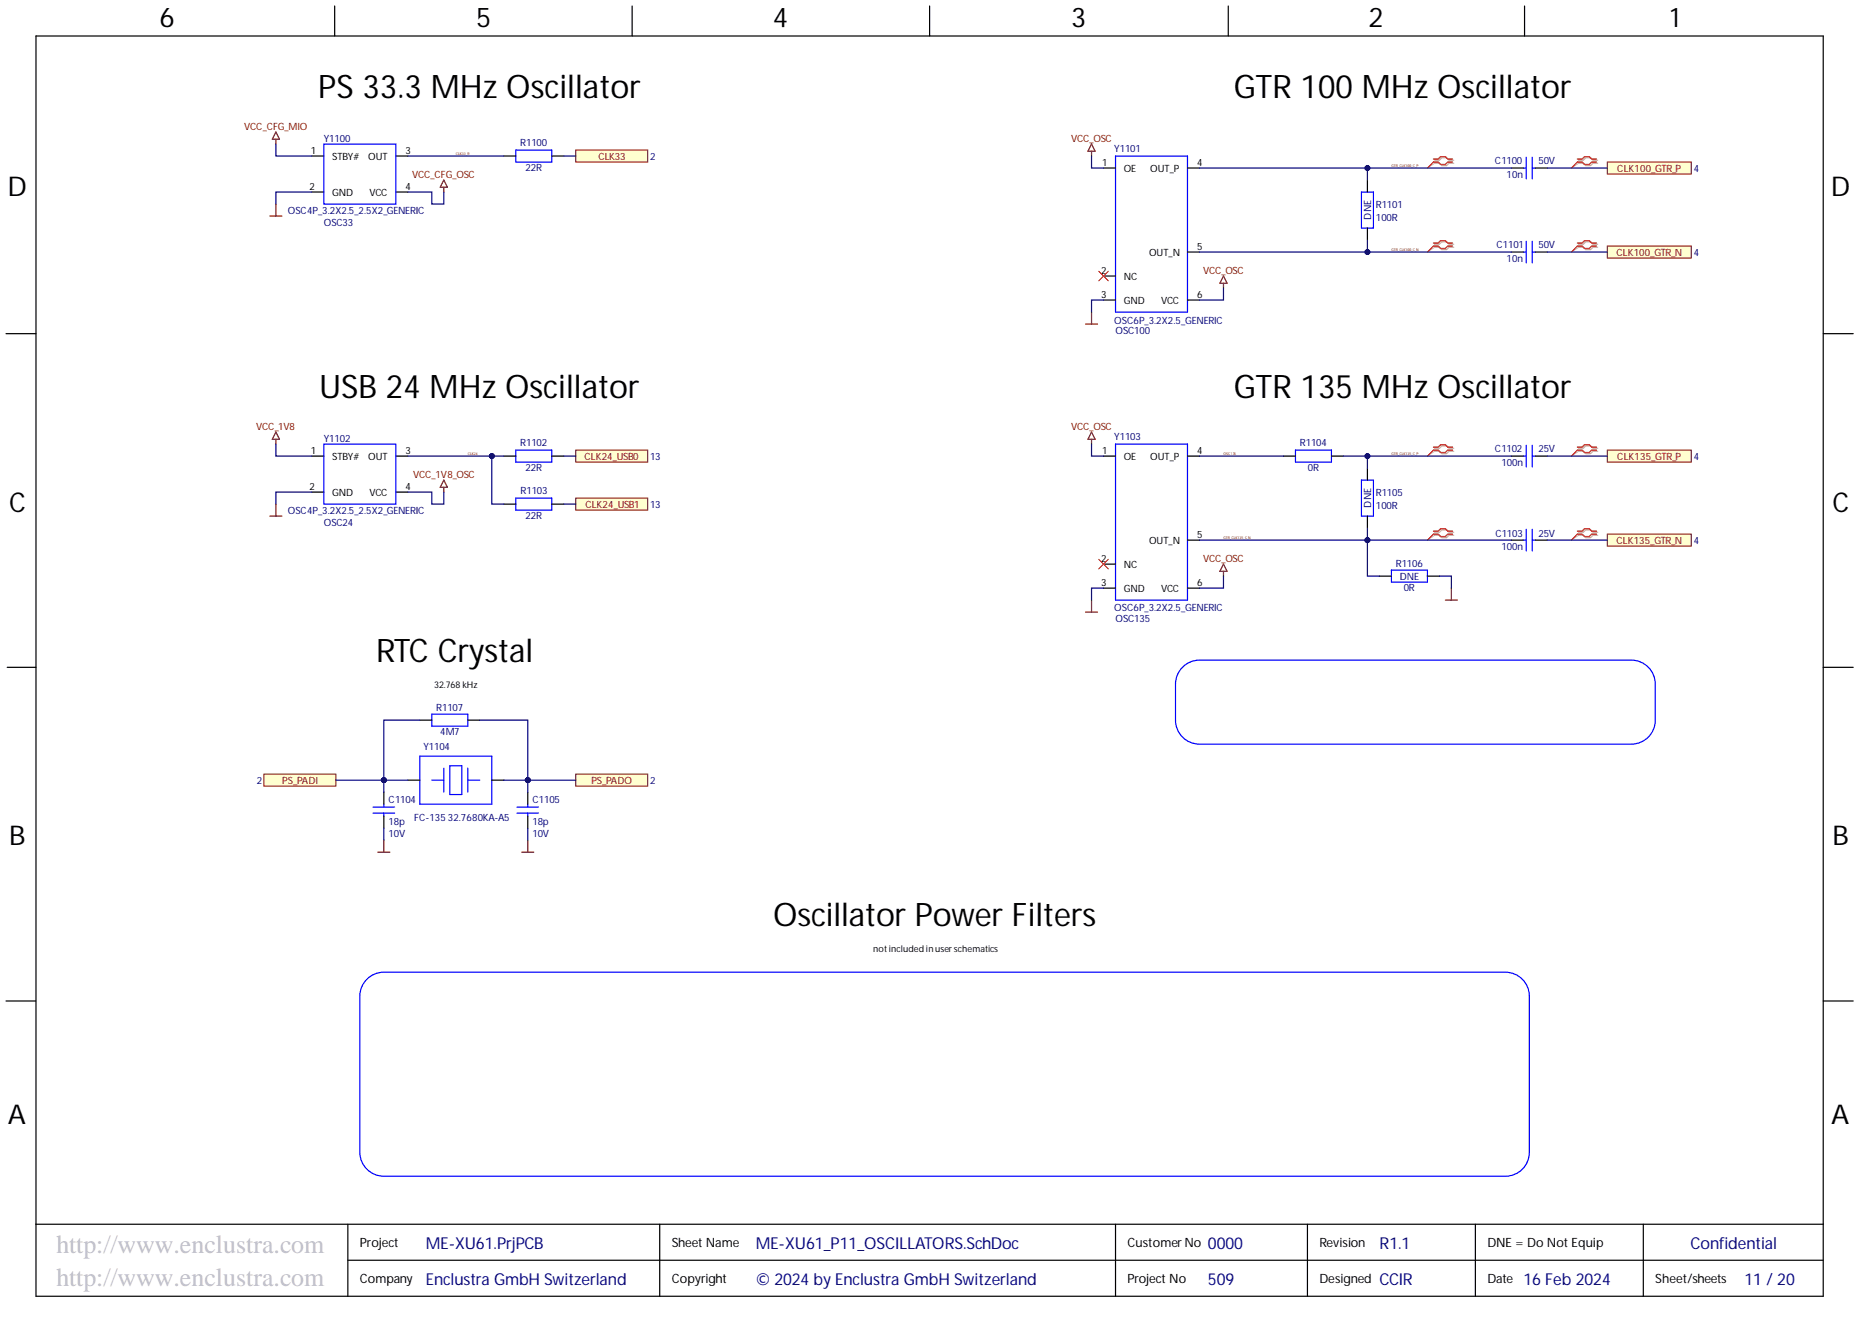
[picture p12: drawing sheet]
<svg xmlns="http://www.w3.org/2000/svg" width="393mm" height="282mm" viewBox="0 0 393 282" stroke-linecap="round" stroke-linejoin="round" font-family="sans-serif">
<g fill="none" stroke="#000" stroke-width=".25">
<path d="M7.6 7.6h378v266.5h-378zM70.8 1.3v6.3M133.7 1.3v6.3M196.6 1.3v6.3M259.8 1.3v6.3M322.4 1.3v6.3M106.5 33h2.6M116.7 33h2.5M319.6 35.5h2.6M324.7 35.5h2.5M319.6 53.3h2.6M324.7 53.3h2.5"/>
<path d="M1.3 70.6h6.3M385.6 70.6h6.3M106.5 96.4h2.6M116.7 96.4h2.5M289.2 99v2.5M319.6 96.4h2.6M324.7 96.4h2.5M106.5 106.6h2.6M116.7 106.6h2.5M289.2 109.1v2.6M319.6 114.2h2.6M324.7 114.2h2.5"/>
<path d="M1.5 141.1h6.1M385.6 141.1h6.3M1.3 211.7h6.3M385.6 211.7h6.3M7.6 258.9h378M73.6 258.9v15.2M139.5 258.9v15.2M235.9 258.9v15.2M276.5 258.9v15.2M312 258.9v15.2M347.5 258.9v15.2M73.6 266.5h312"/>
</g>
<path d="M58.3 27.9l.8 1.5h-1.5zM58.3 29.4v1.1M93.9 38.1l.7 1.5h-1.5zM93.9 39.6v1M57.1 45.7h2.5M58.3 43.1v2.6M230.8 91.4l.8 1.5h-1.5zM230.8 92.9v1M258.7 119.3l.8 1.5h-1.5zM229.6 129.4h2.5M230.8 126.9v2.5M258.7 120.8v1" fill="none" stroke="#800000" stroke-width=".25"/>
<g fill="none" stroke="#00f" stroke-width=".25">
<path d="M109.1 31.7h7.6v2.6h-7.6zM322.2 35.5h.6M322.8 33.2v4.6M324 35.5h.7M324 33.2v4.6M322.2 53.3h.6M322.8 51v4.6M324 51v4.6M324 53.3h.7M109.1 95.2h7.6v2.5h-7.6zM322.2 96.4h.6M322.8 94.2v4.5"/>
<path d="M324 94.2v4.5M324 96.4h.7M109.1 105.3h7.6v2.6h-7.6zM287.9 101.5h2.5v7.6h-2.5zM322.2 114.2h.6M322.8 111.9v4.6M324 111.9v4.6M324 114.2h.7"/>
</g>
<path d="M121.8 31.7h15.2v2.6h-15.2z" fill-rule="evenodd" fill="#ffffd0"/>
<path d="M121.8 31.7h15.2v2.6h-15.2z" fill="none" stroke="#800000" stroke-width=".21"/>
<path d="M58.3 92.9v1M58.3 91.4l.8 1.5h-1.5zM57.1 109.1h2.5M58.3 106.6v2.5M93.9 101.5l.7 1.5h-1.5zM93.9 103v1.1" fill="none" stroke="#800000" stroke-width=".25"/>
<path d="M121.8 105.3h15.2v2.6h-15.2z" fill-rule="evenodd" fill="#ffffd0"/>
<path d="M121.8 105.3h15.2v2.6h-15.2z" fill="none" stroke="#800000" stroke-width=".21"/>
<path d="M121.8 95.2h15.2v2.5h-15.2z" fill-rule="evenodd" fill="#ffffd0"/>
<path d="M121.8 95.2h15.2v2.5h-15.2z" fill="none" stroke="#800000" stroke-width=".21"/>
<g fill="none" stroke="#00f" stroke-width=".25">
<path d="M68.5 30.5h15.2v12.6h-15.2zM235.9 93.9h15.2v33h-15.2zM88.8 159.9h15.2v10.1h-15.2zM91.3 151h7.6v2.5h-7.6zM78.9 170.7h4.6M78.9 171.9h4.6M81.2 170v.7M81.2 171.9v.7M91.3 165h2.6M93.9 162.4v5.1M95.1 161.9h2.6v6.1h-2.6zM98.9 162.4v5.1"/>
<path d="M98.9 165h2.6M109.3 170.7h4.6M109.3 171.9h4.6M111.6 170v.7M111.6 171.9v.7"/>
</g>
<g fill="none" stroke="#000" stroke-width=".25">
<path d="M66 33h2.5M83.7 33h2.5M66 40.6h2.5M83.7 40.6h2.5M233.4 96.4h2.5M251.1 96.4h2.6M233.4 119.3h2.5M251.1 114.2h2.6M233.4 124.4h2.5M251.1 124.4h2.6M88.8 152.3h2.5M98.9 152.3h2.6"/>
<path d="M81.2 167.5v2.5M81.2 172.6v2.5M86.2 165h2.6M104 165h2.5M111.6 167.5v2.5M111.6 172.6v2.5"/>
</g>
<path d="M55.8 163.7h15.2v2.5h-15.2z" fill-rule="evenodd" fill="#ffffd0"/>
<path d="M55.8 163.7h15.2v2.5h-15.2z" fill="none" stroke="#800000" stroke-width=".21"/>
<path d="M81.2 177.7v2.5M111.6 177.7v2.5M79.9 180.2h2.5M110.3 180.2h2.6" fill="none" stroke="#800000" stroke-width=".25"/>
<path d="M303.4 94.8h1l.5-.5h1l.5 .5h1M303.4 95.4h1l.5 .5h1l.5-.5h1M303.4 112.6h1l.5-.5h1l.5 .5h1M303.4 113.2h1l.5 .5h1l.5-.5h1" fill="none" stroke="#d0a3a3" stroke-width=".25"/>
<path d="M303.4 95.4l-1.5 1M303.4 113.2l-1.5 1" fill="none" stroke="#d0a3a3" stroke-width=".21"/>
<path d="M303.1 94.5h1l.6-.5h1l.5 .5h1M303.1 95.2h1l.6 .5h1l.5-.5h1M303.1 112.3h1l.6-.5h1l.5 .5h1M303.1 112.9h1l.6 .5h1l.5-.5h1" fill="none" stroke="#f00" stroke-width=".25"/>
<path d="M303.1 95.2l-1.2 1.2M303.1 112.9l-1.2 1.3" fill="none" stroke="#f00" stroke-width=".21"/>
<path d="M339.9 34.3h17.8v2.5h-17.8z" fill-rule="evenodd" fill="#ffffd0"/>
<path d="M339.9 34.3h17.8v2.5h-17.8z" fill="none" stroke="#800000" stroke-width=".21"/>
<path d="M339.9 52h17.8v2.6h-17.8z" fill-rule="evenodd" fill="#ffffd0"/>
<path d="M339.9 52h17.8v2.6h-17.8z" fill="none" stroke="#800000" stroke-width=".21"/>
<path d="M339.9 95.2h17.8v2.5h-17.8z" fill-rule="evenodd" fill="#ffffd0"/>
<path d="M339.9 95.2h17.8v2.5h-17.8z" fill="none" stroke="#800000" stroke-width=".21"/>
<path d="M339.9 112.9h17.8v2.6h-17.8z" fill-rule="evenodd" fill="#ffffd0"/>
<path d="M339.9 112.9h17.8v2.6h-17.8z" fill="none" stroke="#800000" stroke-width=".21"/>
<path d="M230.8 30.5l.8 1.5h-1.5zM230.8 32v1M258.7 58.4l.8 1.5h-1.5zM258.7 59.9v1M229.6 68.5h2.5M230.8 66v2.5M305.7 126.9h2.5M306.9 124.4v2.5" fill="none" stroke="#800000" stroke-width=".25"/>
<path d="M235.9 33h15.2v33h-15.2zM287.9 40.6h2.5v7.6h-2.5zM68.5 93.9h15.2v12.7h-15.2zM274 95.2h7.6v2.5h-7.6zM294.3 120.6h7.6v2.5h-7.6zM250.4 140.8a5 5 0 0 1 3.3-1.2h91.3a5.1 5.1 0 0 1 5.1 5.1v7.6a5.1 5.1 0 0 1-5.1 5.1h-91.3a5.1 5.1 0 0 1-5.1-5.1v-7.6a5.1 5.1 0 0 1 1.8-3.9zM77.9 206.8a5.1 5.1 0 0 1 3.3-1.2h237.1a5.1 5.1 0 0 1 5.1 5.1v32.9a5.1 5.1 0 0 1-5.1 5.1h-237.1a5.1 5.1 0 0 1-5.1-5.1v-32.9a5.1 5.1 0 0 1 1.8-3.9z" fill="none" stroke="#00f" stroke-width=".25"/>
<g fill="none" stroke="#000" stroke-width=".25">
<path d="M233.4 35.5h2.5M251.1 35.5h2.6M289.2 38.1v2.5M233.4 58.4h2.5M251.1 53.3h2.6M289.2 48.2v2.6M233.4 63.4h2.5M251.1 63.4h2.6M66 96.4h2.5M83.7 96.4h2.5M271.4 96.4h2.6M281.6 96.4h2.5"/>
<path d="M66 104.1h2.5M83.7 104.1h2.5M291.7 121.8h2.6M301.9 121.8h2.5"/>
</g>
<path d="M303.4 33.9h1l.5-.5h1l.5 .5h1M303.4 34.5h1l.5 .5h1l.5-.5h1M333.8 33.9h1l.5-.5h1.1l.5 .5h1M333.8 34.5h1l.5 .5h1.1l.5-.5h1M303.4 51.6h1l.5-.5h1l.5 .5h1M303.4 52.3h1l.5 .5h1l.5-.5h1M333.8 51.6h1l.5-.5h1.1l.5 .5h1M333.8 52.3h1l.5 .5h1.1l.5-.5h1M333.8 94.8h1l.5-.5h1.1l.5 .5h1M333.8 95.4h1l.5 .5h1.1l.5-.5h1M333.8 112.6h1l.5-.5h1.1l.5 .5h1M333.8 113.2h1l.5 .5h1.1l.5-.5h1" fill="none" stroke="#d0a3a3" stroke-width=".25"/>
<path d="M303.4 34.5l-1.5 1M333.8 34.5l-1.5 1M303.4 52.3l-1.5 1M333.8 52.3l-1.5 1M333.8 95.4l-1.5 1M333.8 113.2l-1.5 1" fill="none" stroke="#d0a3a3" stroke-width=".21"/>
<path d="M303.1 33.6h1l.6-.5h1l.5 .5h1M303.1 34.3h1l.6 .5h1l.5-.5h1M333.6 33.6h1l.5-.5h1l.5 .5h1M333.6 34.3h1l.5 .5h1l.5-.5h1M303.1 51.4h1l.6-.5h1l.5 .5h1M303.1 52h1l.6 .5h1l.5-.5h1M333.6 51.4h1l.5-.5h1l.5 .5h1M333.6 52h1l.5 .5h1l.5-.5h1M333.6 94.5h1l.5-.5h1l.5 .5h1M333.6 95.2h1l.5 .5h1l.5-.5h1M333.6 112.3h1l.5-.5h1l.5 .5h1M333.6 112.9h1l.5 .5h1l.5-.5h1" fill="none" stroke="#f00" stroke-width=".25"/>
<path d="M303.1 34.3l-1.2 1.2M333.6 34.3l-1.3 1.2M232.4 57.4l2 2M234.4 57.4l-2 2M303.1 52l-1.2 1.3M333.6 52l-1.3 1.3M333.6 95.2l-1.3 1.2M232.4 118.3l2 2M234.4 118.3l-2 2M333.6 112.9l-1.3 1.3" fill="none" stroke="#f00" stroke-width=".21"/>
<path d="M121.8 163.7h15.2v2.5h-15.2z" fill-rule="evenodd" fill="#ffffd0"/>
<path d="M121.8 163.7h15.2v2.5h-15.2z" fill="none" stroke="#800000" stroke-width=".21"/>
<path d="M58.3 30.5v2.5h7.7M66 40.6h-7.7v2.5M58.3 93.9v2.5h7.7M66 104.1h-7.7v2.5M71 165h10.2" fill="none" stroke="#000080" stroke-width=".25"/>
<circle cx="81.2" cy="165" r=".51" fill="#000080"/>
<circle cx="81.2" cy="165" r=".51" fill="none" stroke="#000080" stroke-width=".21"/>
<path d="M81.2 165h5" fill="none" stroke="#000080" stroke-width=".25"/>
<circle cx="81.2" cy="165" r=".51" fill="#000080"/>
<circle cx="81.2" cy="165" r=".51" fill="none" stroke="#000080" stroke-width=".21"/>
<path d="M88.8 152.3h-7.6v12.7" fill="none" stroke="#000080" stroke-width=".25"/>
<circle cx="81.2" cy="165" r=".51" fill="#000080"/>
<circle cx="81.2" cy="165" r=".51" fill="none" stroke="#000080" stroke-width=".21"/>
<path d="M86.2 96.4h17.8" fill="none" stroke="#000080" stroke-width=".25"/>
<circle cx="104" cy="96.4" r=".51" fill="#000080"/>
<circle cx="104" cy="96.4" r=".51" fill="none" stroke="#000080" stroke-width=".21"/>
<path d="M86.2 33h20.3M101.5 152.3h10.1v12.7" fill="none" stroke="#000080" stroke-width=".25"/>
<circle cx="111.6" cy="165" r=".51" fill="#000080"/>
<circle cx="111.6" cy="165" r=".51" fill="none" stroke="#000080" stroke-width=".21"/>
<path d="M106.5 165h5.1" fill="none" stroke="#000080" stroke-width=".25"/>
<circle cx="111.6" cy="165" r=".51" fill="#000080"/>
<circle cx="111.6" cy="165" r=".51" fill="none" stroke="#000080" stroke-width=".21"/>
<path d="M111.6 165h10.2" fill="none" stroke="#000080" stroke-width=".25"/>
<circle cx="111.6" cy="165" r=".51" fill="#000080"/>
<circle cx="111.6" cy="165" r=".51" fill="none" stroke="#000080" stroke-width=".21"/>
<path d="M104 96.4v10.2h2.5" fill="none" stroke="#000080" stroke-width=".25"/>
<circle cx="104" cy="96.4" r=".51" fill="#000080"/>
<circle cx="104" cy="96.4" r=".51" fill="none" stroke="#000080" stroke-width=".21"/>
<path d="M104 96.4h2.5" fill="none" stroke="#000080" stroke-width=".25"/>
<circle cx="104" cy="96.4" r=".51" fill="#000080"/>
<circle cx="104" cy="96.4" r=".51" fill="none" stroke="#000080" stroke-width=".21"/>
<path d="M119.2 33h2.6M253.7 53.3h35.5M233.4 63.4h-2.6v2.6M258.7 60.9v2.5h-5M119.2 96.4h2.6M253.7 96.4h17.7M119.2 106.6h2.6M233.4 124.4h-2.6v2.5M258.7 121.8v2.6h-5" fill="none" stroke="#000080" stroke-width=".25"/>
<circle cx="289.2" cy="53.3" r=".51" fill="#000080"/>
<circle cx="289.2" cy="53.3" r=".51" fill="none" stroke="#000080" stroke-width=".21"/>
<path d="M253.7 35.5h35.5" fill="none" stroke="#000080" stroke-width=".25"/>
<circle cx="289.2" cy="35.5" r=".51" fill="#000080"/>
<circle cx="289.2" cy="35.5" r=".51" fill="none" stroke="#000080" stroke-width=".21"/>
<path d="M284.1 96.4h5.1" fill="none" stroke="#000080" stroke-width=".25"/>
<circle cx="289.2" cy="96.4" r=".51" fill="#000080"/>
<circle cx="289.2" cy="96.4" r=".51" fill="none" stroke="#000080" stroke-width=".21"/>
<path d="M289.2 114.2v7.6h2.5" fill="none" stroke="#000080" stroke-width=".25"/>
<circle cx="289.2" cy="114.2" r=".51" fill="#000080"/>
<circle cx="289.2" cy="114.2" r=".51" fill="none" stroke="#000080" stroke-width=".21"/>
<path d="M319.6 96.4h-30.4v2.6" fill="none" stroke="#000080" stroke-width=".25"/>
<circle cx="289.2" cy="96.4" r=".51" fill="#000080"/>
<circle cx="289.2" cy="96.4" r=".51" fill="none" stroke="#000080" stroke-width=".21"/>
<path d="M289.2 50.8v2.5h30.4" fill="none" stroke="#000080" stroke-width=".25"/>
<circle cx="289.2" cy="53.3" r=".51" fill="#000080"/>
<circle cx="289.2" cy="53.3" r=".51" fill="none" stroke="#000080" stroke-width=".21"/>
<path d="M319.6 35.5h-30.4v2.6" fill="none" stroke="#000080" stroke-width=".25"/>
<circle cx="289.2" cy="35.5" r=".51" fill="#000080"/>
<circle cx="289.2" cy="35.5" r=".51" fill="none" stroke="#000080" stroke-width=".21"/>
<path d="M327.2 35.5h12.7M327.2 53.3h12.7M327.2 96.4h12.7M327.2 114.2h12.7M304.4 121.8h2.5v2.6M81.2 165v2.5M81.2 175.1v2.6" fill="none" stroke="#000080" stroke-width=".25"/>
<circle cx="81.2" cy="165" r=".51" fill="#000080"/>
<circle cx="81.2" cy="165" r=".51" fill="none" stroke="#000080" stroke-width=".21"/>
<path d="M111.6 165v2.5M111.6 175.1v2.6" fill="none" stroke="#000080" stroke-width=".25"/>
<circle cx="111.6" cy="165" r=".51" fill="#000080"/>
<circle cx="111.6" cy="165" r=".51" fill="none" stroke="#000080" stroke-width=".21"/>
<path d="M289.2 111.7v2.5" fill="none" stroke="#000080" stroke-width=".25"/>
<circle cx="289.2" cy="114.2" r=".51" fill="#000080"/>
<circle cx="289.2" cy="114.2" r=".51" fill="none" stroke="#000080" stroke-width=".21"/>
<path d="M253.7 114.2h65.9" fill="none" stroke="#000080" stroke-width=".25"/>
<circle cx="289.2" cy="114.2" r=".51" fill="#000080"/>
<circle cx="289.2" cy="114.2" r=".51" fill="none" stroke="#000080" stroke-width=".21"/>
<path d="M230.8 33v2.5h2.6M86.2 40.6h5.1v2.5h2.6v-2.5M230.8 93.9v2.5h2.6M86.2 104.1h5.1v2.5h2.6v-2.5" fill="none" stroke="#000080" stroke-width=".25"/>
<g font-size="6.9">
<text x="67.3" y="20.6">PS 33.3 MHz Oscillator</text>
<text x="260.9" y="20.6">GTR 100 MHz Oscillator</text>
<text x="67.5" y="84.1">USB 24 MHz Oscillator</text>
<text x="260.9" y="84.1">GTR 135 MHz Oscillator</text>
<text x="79.6" y="139.9">RTC Crystal</text>
<text x="163.5" y="195.8">Oscillator Power Filters</text>
</g>
<g font-size="5.8">
<text x="33.7" y="5.7">6</text>
<text x="100.7" y="5.7">5</text>
<text x="163.4" y="5.7">4</text>
<text x="226.5" y="5.7">3</text>
<text x="289.4" y="5.7">2</text>
<text x="353.1" y="5.7">1</text>
<text x="1.6" y="41.5">D</text>
<text x="387.2" y="41.5">D</text>
<text x="1.9" y="108.2">C</text>
<text x="387.5" y="108.2">C</text>
<text x="1.9" y="178.8">B</text>
<text x="387.5" y="178.8">B</text>
<text x="1.7" y="237.6">A</text>
<text x="387.3" y="237.6">A</text>
</g>
<g font-size="5.5" fill="#c0c0c0">
<text x="11.9" y="265">http://www.enclustra.com</text>
<text x="11.9" y="271.9">http://www.enclustra.com</text>
</g>
<g font-size="3.5" fill="#000080">
<text x="90.1" y="264.1">ME-XU61.PrjPCB</text>
<text x="159.8" y="264.1">ME-XU61_P11_OSCILLATORS.SchDoc</text>
<text x="255.4" y="264.1">0000</text>
<text x="357.5" y="264.1">Confidential</text>
<text x="90.1" y="271.7">Enclustra GmbH Switzerland</text>
<text x="159.8" y="271.7">© 2024 by Enclustra GmbH Switzerland</text>
<text x="255.4" y="271.7">509</text>
<text x="291.7" y="271.7">CCIR</text>
<text x="322.2" y="271.7">16 Feb 2024</text>
<text x="368.9" y="271.7">11 / 20</text>
</g>
<text font-size="3.5" fill="#00007c" x="291.7" y="264.1">R1.1</text>
<g font-size="2.7">
<text x="76.1" y="263.8">Project</text>
<text x="142.1" y="263.8">Sheet Name</text>
<text x="238.4" y="263.8">CustomerNo</text>
<text x="279" y="263.8">Revision</text>
<text x="314.5" y="263.8">DNE = Do Not Equip</text>
<text x="76.1" y="271.4">Company</text>
<text x="142.1" y="271.4">Copyright</text>
<text x="238.4" y="271.4">Project No</text>
<text x="279" y="271.4">Designed</text>
<text x="314.5" y="271.4">Date</text>
<text x="350.1" y="271.4">Sheet/sheets</text>
</g>
<g font-size="2.1" fill="#800000">
<text x="51.7" y="27.4">VCC_CFG_MIO</text>
<text x="226.5" y="29.9">VCC_OSC</text>
<text x="126.6" y="33.8">CLK33</text>
<text x="87.2" y="37.6">VCC_CFG_OSC</text>
<text x="342" y="36.4">CLK100_GTR_P</text>
<text x="254.4" y="57.9">VCC_OSC</text>
<text x="341.9" y="54.1">CLK100_GTR_N</text>
<text x="54.2" y="90.9">VCC_1V8</text>
<text x="226.5" y="90.9">VCC_OSC</text>
<text x="87.3" y="101">VCC_1V8_OSC</text>
<text x="123.6" y="97.3">CLK24_USB0</text>
<text x="342" y="97.3">CLK135_GTR_P</text>
<text x="123.8" y="107.4">CLK24_USB1</text>
<text x="254.4" y="118.8">VCC_OSC</text>
<text x="341.9" y="115.1">CLK135_GTR_N</text>
<text x="59.7" y="165.8">PS_PADI</text>
<text x="125.1" y="165.8">PS_PADO</text>
</g>
<g font-size="2.1" fill="#000080">
<text x="68.5" y="29.9">Y1100</text>
<text x="110" y="31">R1100</text>
<text x="137.5" y="33.8">2</text>
<text x="235.7" y="32.2">Y1101</text>
<text x="316.2" y="34.8">C1100</text>
<text x="325.4" y="34.8">50V</text>
<text x="111.1" y="36.2">22R</text>
<text x="318.6" y="37.6">10n</text>
<text x="358.2" y="36.4">4</text>
<text x="60.9" y="45.2">OSC4P_3.2X2.5_2.5X2_GENERIC</text>
<text x="68.5" y="47.7">OSC33</text>
<text x="289.9" y="46.4" transform="rotate(-90 289.9 46.4)">DNE</text>
<text x="291" y="43.9">R1101</text>
<text x="291" y="46.7">100R</text>
<text x="316.5" y="52.5">C1101</text>
<text x="325.4" y="52.5">50V</text>
<text x="318.6" y="55.3">10n</text>
<text x="358.2" y="54.1">4</text>
<text x="235.7" y="68.5">OSC6P_3.2X2.5_GENERIC</text>
<text x="235.9" y="70.6">OSC100</text>
<text x="68.5" y="93.4">Y1102</text>
<text x="110" y="94.4">R1102</text>
<text x="235.7" y="93.1">Y1103</text>
<text x="274.9" y="94.4">R1104</text>
<text x="316.2" y="95.7">C1102</text>
<text x="325.4" y="95.7">25V</text>
<text x="111.1" y="99.7">22R</text>
<text x="137.5" y="97.3">13</text>
<text x="276.6" y="99.7">0R</text>
<text x="317.5" y="98.5">100n</text>
<text x="358.2" y="97.3">4</text>
<text x="110.1" y="104.6">R1103</text>
<text x="137.5" y="107.4">13</text>
<text x="289.9" y="107.4" transform="rotate(-90 289.9 107.4)">DNE</text>
<text x="291" y="104.8">R1105</text>
<text x="291" y="107.6">100R</text>
<text x="60.9" y="108.6">OSC4P_3.2X2.5_2.5X2_GENERIC</text>
<text x="68.5" y="111.2">OSC24</text>
<text x="111.1" y="109.8">22R</text>
<text x="316.2" y="113.4">C1103</text>
<text x="325.4" y="113.4">25V</text>
<text x="295.2" y="119.8">R1106</text>
<text x="317.5" y="116.2">100n</text>
<text x="358.2" y="115.1">4</text>
<text x="296" y="122.6">DNE</text>
<text x="296.9" y="125">0R</text>
<text x="235.7" y="129.2">OSC6P_3.2X2.5_GENERIC</text>
<text x="235.9" y="131.5">OSC135</text>
<text x="92.2" y="150.2">R1107</text>
<text x="93.1" y="155.5">4M7</text>
<text x="89.5" y="158.6">Y1104</text>
<text x="54.3" y="165.8">2</text>
<text x="137.5" y="165.8">2</text>
<text x="82.2" y="169.8">C1104</text>
<text x="87.6" y="173.6">FC-13532.7680KA-A5</text>
<text x="112.6" y="169.8">C1105</text>
<text x="82.2" y="176.9">10V</text>
<text x="82.2" y="174.4">18p</text>
<text x="112.6" y="176.9">10V</text>
<text x="112.6" y="174.4">18p</text>
</g>
<g font-size="2.1">
<text x="65.7" y="32.5">1</text>
<text x="70.3" y="33.8">STBY#</text>
<text x="77.9" y="33.8">OUT</text>
<text x="85.7" y="32.5">3</text>
<text x="233.1" y="35">1</text>
<text x="253.2" y="35">4</text>
<text x="65.4" y="40.1">2</text>
<text x="70.3" y="41.5">GND</text>
<text x="78.1" y="41.5">VCC</text>
<text x="85.7" y="40.1">4</text>
<text x="237.7" y="36.4">OE</text>
<text x="243.3" y="36.4">OUT_P</text>
<text x="253.2" y="52.8">5</text>
<text x="232.9" y="57.9">2</text>
<text x="237.7" y="59.2">NC</text>
<text x="243" y="54.1">OUT_N</text>
<text x="232.9" y="62.9">3</text>
<text x="237.7" y="64.3">GND</text>
<text x="245.5" y="64.3">VCC</text>
<text x="253.2" y="62.9">6</text>
<text x="65.7" y="95.9">1</text>
<text x="85.7" y="95.9">3</text>
<text x="233.1" y="95.9">1</text>
<text x="253.2" y="95.9">4</text>
<text x="70.3" y="97.3">STBY#</text>
<text x="77.9" y="97.3">OUT</text>
<text x="237.7" y="97.3">OE</text>
<text x="243.3" y="97.3">OUT_P</text>
<text x="65.4" y="103.5">2</text>
<text x="70.3" y="104.9">GND</text>
<text x="78.1" y="104.9">VCC</text>
<text x="85.7" y="103.5">4</text>
<text x="253.2" y="113.7">5</text>
<text x="232.9" y="118.8">2</text>
<text x="243" y="115.1">OUT_N</text>
<text x="232.9" y="123.9">3</text>
<text x="237.7" y="120.1">NC</text>
<text x="237.7" y="125.2">GND</text>
<text x="245.5" y="125.2">VCC</text>
<text x="253.2" y="123.9">6</text>
</g>
<g font-size="1.9">
<text x="91.8" y="145.4">32.768 kHz</text>
<text x="184.7" y="201.3">notincluded in user schematics</text>
</g>
<g font-size=".8" fill="#800000">
<text x="96.4" y="32.8">CLK33_R</text>
<text x="294.3" y="35.4">GTR_CLK100_C_P</text>
<text x="294.3" y="53.1">GTR_CLK100_C_N</text>
<text x="98.9" y="96.3">CLK24</text>
<text x="258.7" y="96.3">OSC135</text>
<text x="294.3" y="96.3">GTR_CLK135_C_P</text>
<text x="258.7" y="114">GTR_CLK135_C_N</text>
</g>
</svg>
